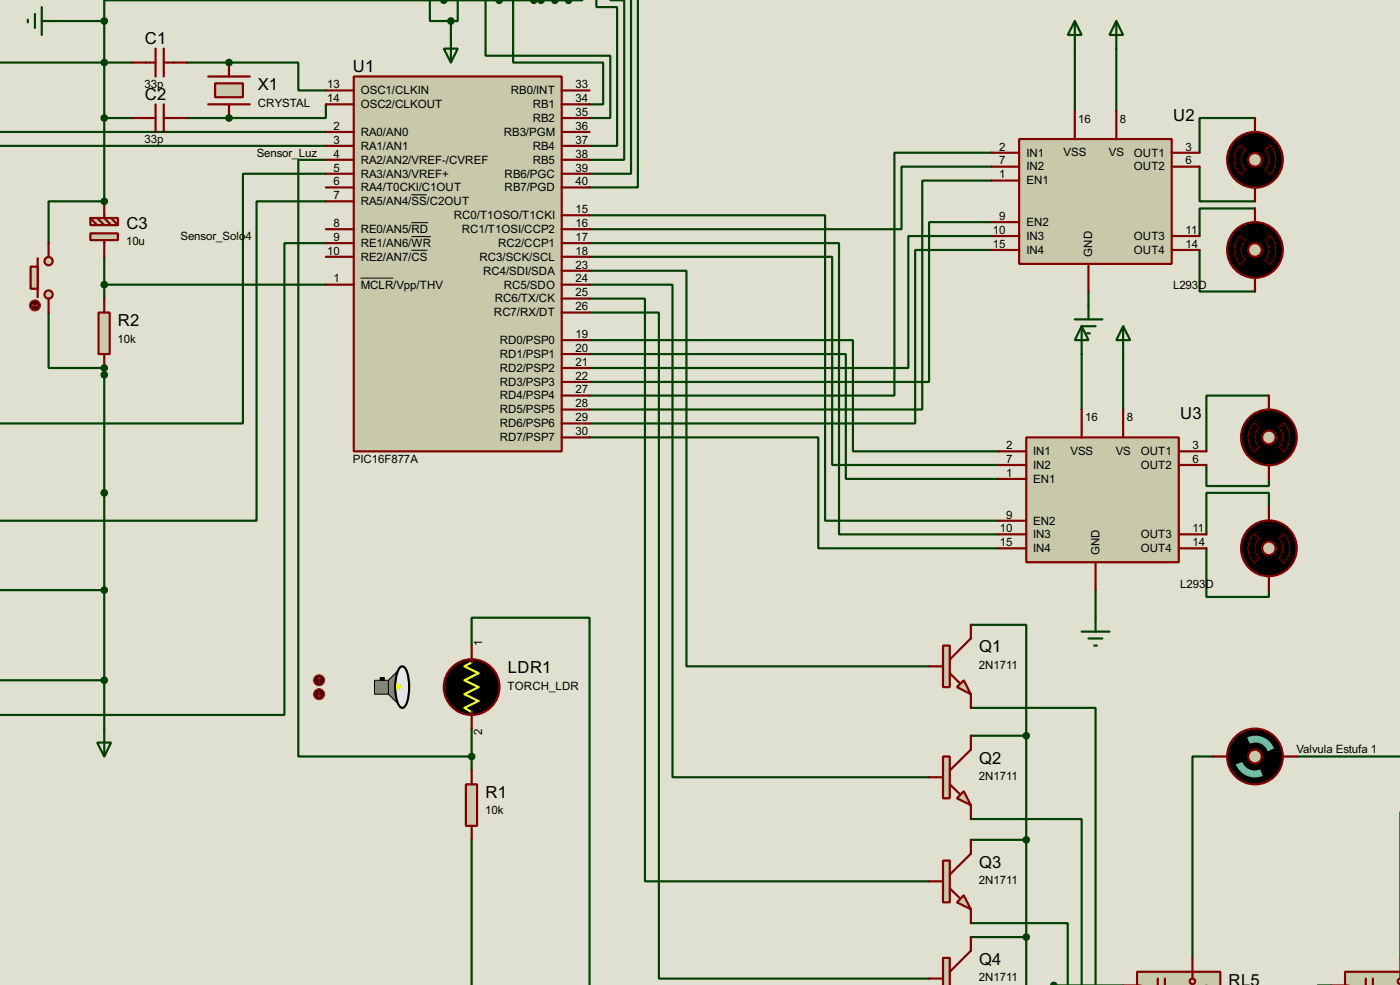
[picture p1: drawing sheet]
<svg xmlns="http://www.w3.org/2000/svg" width="256mm" height="180mm" viewBox="0 0 256 180" stroke-linecap="round" stroke-linejoin="round" font-family="sans-serif">
<path d="M0 0h256.5v180.3h-256.5z" fill="#e0e0d0"/>
<path d="M59.7 19.1v2.5h-17.7M59.7 52.1h-40.6v2.6" fill="none" stroke="#004000" stroke-width=".4"/>
<circle cx="42" cy="21.6" r=".2" fill="#004000"/>
<path d="M42 11.5h12.7v5.1h5M34.3 21.6h7.7" fill="none" stroke="#004000" stroke-width=".4"/>
<circle cx="42" cy="11.5" r=".2" fill="#004000"/>
<path d="M34.3 11.5h7.7M19.1 21.6h5.1M19.1 47v5.1" fill="none" stroke="#004000" stroke-width=".4"/>
<circle cx="19.1" cy="67.4" r=".2" fill="#004000"/>
<path d="M19.1 21.6v15.3M8.9 57.2v10.2h10.2" fill="none" stroke="#004000" stroke-width=".4"/>
<circle cx="19.1" cy="36.9" r=".2" fill="#004000"/>
<g fill="none" stroke="#004000" stroke-width=".4">
<path d="M78.8 -.1v4h5.1v-4M81.3 0v.1M89 -.1v10.3h22.8v11.4h-3.8M91.5 0v.1M94 -.1v11.6h16.5v7.6h-2.5M99.1 0v.1M101.7 0v.1M104.2 0v.1M106.7 0v.1h-25.4M109.3 -.1v1.4h3.8v25.4h-5.1M111.8 -.1v.2h2.6v29.2h-6.4M115.6 -.1v31.9h-7.6"/>
<path d="M116.9 0v34.3h-8.9M-.1 11.5h24.3M10.2 3.9h8.9M19.1 3.9v17.7M81.3 .1h-62.2v3.8M82.6 3.9v2.5M196.9 8.9v11.5M204.5 8.9v11.5M-.1 24.2h59.8M0 26.7h59.7M19.1 36.9h-10.2v7.6M59.7 29.3h-5v109.2h31.7"/>
<path d="M59.7 31.8h-15.2v45.7h-44.5M59.7 36.9h-12.7v58.4h-47M108 39.4h43.2v55.9h31.7M181.7 28h-17.8v44.4h-55.9M181.7 30.5h-16.5v11.5h-57.2M181.7 33.1h-12.7v41.9h-61M219.8 30.5v6.4h10.1M229.9 21.6h-10.1v6.4M229.9 38.2h-10.1v5M59.7 44.5h-7.6v86.4h-52.1M108 49.6h17.8v72.4h44.4M108 52.1h15.2v90.2h47"/>
<path d="M108 54.7h10.2v106.6h52M108 57.2h12.7v121.9h49.5M108 47h44.5v38.1h30.4M108 44.5h45.7v53.3h29.2M181.7 43.2h-15.3v24.2h-58.4M181.7 45.8h-14v31.7h-59.7M181.7 40.7h-11.5v29.2h-62.2M199.4 53.4v2.5M219.8 45.8v7.6h10.1M19.1 67.4v66M108 62.3h48.3v20.3h26.6M108 64.8h47v22.9h27.9"/>
<path d="M198.2 64.8v10.2M205.8 64.8v10.2M232.5 72.4h-11.5v10.2M108 80.1h41.9v20.3h33M221 85.1v3.9h11.5v-1.3M232.5 92.8v-2.6h-11.5v7.6M-.1 108h19.2M86.4 118.2v-5.1h21.6v67.2M177.9 114.4h10.1v20.3M200.7 108v5.1M221 100.4v8.9h11.5v-1.3M-.1 124.5h19.2"/>
<path d="M86.4 133.4v7.6M177.9 129.6h22.8v50.7M177.9 134.7h10.1M188 134.7v45.6M222.3 138.5h-3.8v36.8M237.5 138.5h19M86.4 153.7v26.6M177.9 149.9h20.3v30.4M177.9 153.7h10.1M177.9 169h17.7v11.3M177.9 171.5h10.1"/>
</g>
<path d="M64.8 14h38.1v68.6h-38.1z" fill="#c8c8aa" stroke="#800000" stroke-width=".4"/>
<g fill="none" stroke="#800000" stroke-width=".4">
<path d="M59.7 16.6h5.1M59.7 19.1h5.1M102.9 16.6h5.1M102.9 19.1h5.1M59.7 24.2h5.1M59.7 26.7h5.1M59.7 29.3h5.1M59.7 34.3h5.1M59.7 36.9h5.1M59.7 31.8h5.1M102.9 24.2h5.1M102.9 26.7h5.1"/>
<path d="M102.9 29.3h5.1M102.9 34.3h5.1M102.9 31.8h5.1M102.9 21.6h5.1M102.9 39.4h5.1M59.7 42h5.1M59.7 44.5h5.1M59.7 47h5.1M59.7 52.1h5.1M102.9 42h5.1M102.9 44.5h5.1M102.9 47h5.1"/>
<path d="M102.9 57.2h5.1M102.9 54.7h5.1M102.9 52.1h5.1M102.9 49.6h5.1M102.9 62.3h5.1M102.9 64.8h5.1M102.9 77.5h5.1M102.9 75h5.1M102.9 72.4h5.1M102.9 69.9h5.1M102.9 67.4h5.1M102.9 80.1h5.1"/>
</g>
<path d="M75.4 35.7h2.8M66.1 50.9h6M75.4 40.8h3.1M75.4 43.3h3.6M75.4 45.8h2.9" fill="none" stroke="#000" stroke-width=".18"/>
<g fill="#c8c8aa" stroke="#800000" stroke-width=".4">
<circle cx="8.9" cy="53.9" r=".75"/>
<circle cx="8.9" cy="47.8" r=".75"/>
</g>
<path d="M6.9 47.3v7.1" fill="none" stroke="#800000" stroke-width=".4"/>
<path d="M5.6 48.8h1.3v4.1h-1.3z" fill="#c8c8aa" stroke="#800000" stroke-width=".4"/>
<path d="M8.9 44.5v2.5M8.9 54.7v2.5" fill="none" stroke="#800000" stroke-width=".4"/>
<circle cx="6.4" cy="55.9" r="1" fill="#400000" stroke="#f00" stroke-width=".2"/>
<path d="M5.9 55.9h1M5.9 55.9l.3 .3M6.2 55.7l-.3 .2M6.7 55.7l.2 .2M6.9 55.9l-.2 .3" fill="none" stroke="#f00" stroke-width=".2"/>
<path d="M18.1 57.2h2v7.6h-2z" fill="#c8c8aa" stroke="#800000" stroke-width=".4"/>
<path d="M38.2 19.1h7.6M38.2 14h7.6M19.1 54.7v2.5M19.1 64.8v2.6" fill="none" stroke="#800000" stroke-width=".4"/>
<circle cx="19.1" cy="52.1" r=".5" fill="#004000" stroke="#004000" stroke-width=".4"/>
<path d="M17.8 135.9h2.6l-1.3 2.6zM19.1 133.4v5.1" fill="none" stroke="#004000" stroke-width=".4"/>
<path d="M39.4 15.3h5.1v2.5h-5.1z" fill="#c8c8aa" stroke="#800000" stroke-width=".4"/>
<path d="M24.2 11.5h4.3M28.5 8.9v5.1M28.5 19.1v5.1M30 8.9v5.1M30 19.1v5.1M30 11.5h4.3M42 11.5v2.5M42 19.1v2.5M24.2 21.6h4.3M30 21.6h4.3" fill="none" stroke="#800000" stroke-width=".4"/>
<g fill="#004000" stroke="#004000" stroke-width=".4">
<circle cx="41.9" cy="21.6" r=".5"/>
<circle cx="41.9" cy="11.5" r=".5"/>
<circle cx="19.1" cy="21.6" r=".5"/>
</g>
<path d="M5.1 3.6v.5M6.4 2.6v2.5M7.7 3.9h2.5M7.7 1.3v5.1" fill="none" stroke="#004000" stroke-width=".4"/>
<g fill="#c8c8aa" stroke="#800000" stroke-width=".4">
<path d="M16.6 42.7h5v1.3h-5z"/>
<path d="M16.6 39.9h5v1.3h-5z"/>
</g>
<path d="M16.6 39.9l1.2 1.3M17.8 39.9l1.3 1.3M19.1 36.9v3l1.3 1.3M20.4 39.9l1.2 1.3M19.1 44v3" fill="none" stroke="#800000" stroke-width=".4"/>
<g fill="#004000" stroke="#004000" stroke-width=".4">
<circle cx="19.1" cy="67.4" r=".5"/>
<circle cx="19.1" cy="36.9" r=".5"/>
</g>
<circle cx="86.4" cy="125.8" r="5.1" fill="#000" stroke="#800000" stroke-width=".4"/>
<g fill="#808080" stroke="#000" stroke-width=".18">
<path d="M68.6 124.5h2.6v2.6h-2.6z" fill-rule="evenodd"/>
<path d="M73.4 122a5.2 5.2 0 0 0-1 3.8 5.2 5.2 0 0 0 1 3.7l.3 .1-2.5-2.5v-2.6l2.5-2.5z" fill-rule="evenodd"/>
</g>
<path d="M73.4 122h.3a1.56 1.56 0 0 1 1 1.4 9 9 0 0 1-.4 5.8l-.6 .4a1.6 1.6 0 0 1-1-1.5 8.6 8.6 0 0 1 .4-5.8z" fill-rule="evenodd" fill="#e6e6e6" stroke="#000" stroke-width=".4"/>
<path d="M72.7 125.3l.6 .1 .2 .1a.68 .68 0 0 1-.8 .5z" fill-rule="evenodd" fill="#ff0" stroke="#ff0" stroke-width=".18"/>
<path d="M69.7 124h.7v.5h-.7z" fill="#000" stroke="#000" stroke-width=".18"/>
<path d="M86.4 121.2l-1.3 .8 2.6 1.2-2.6 1.3 2.6 1.3-2.6 1.3 2.6 1.2-2.6 1.3 1.3 .8" fill="none" stroke="#f1fc27" stroke-width=".4"/>
<path d="M86.4 118.2v3M86.4 130.4v3" fill="none" stroke="#800000" stroke-width=".4"/>
<circle cx="58.4" cy="124.5" r="1" fill="#400000" stroke="#f00" stroke-width=".2"/>
<path d="M58.5 124l-.3 .3M58.5 124l.2 .3M58.5 124v1" fill="none" stroke="#f00" stroke-width=".2"/>
<circle cx="58.4" cy="127.1" r="1" fill="#400000" stroke="#f00" stroke-width=".2"/>
<path d="M58.2 127.3l.3 .3M58.5 126.5v1.1M58.7 127.3l-.2 .3" fill="none" stroke="#f00" stroke-width=".2"/>
<path d="M85.4 143.6h2v7.6h-2z" fill="#c8c8aa" stroke="#800000" stroke-width=".4"/>
<path d="M86.4 141v2.6M86.4 151.2v2.5" fill="none" stroke="#800000" stroke-width=".4"/>
<g fill="#004000" stroke="#004000" stroke-width=".4">
<path d="M97.4 -.1h.8a.46 .46 0 0 1-.4 .7 .46 .46 0 0 1-.4-.7z" fill-rule="evenodd"/>
<path d="M91 -.1h.9a.46 .46 0 0 1-.4 .7 .46 .46 0 0 1-.5-.7z" fill-rule="evenodd"/>
<circle cx="86.4" cy="138.5" r=".5"/>
<circle cx="82.6" cy="3.9" r=".5"/>
</g>
<path d="M81.3 8.9h2.6l-1.3 2.6zM82.6 6.4v5.1" fill="none" stroke="#004000" stroke-width=".4"/>
<path d="M175.3 125.8l1.3-1.3 1.3 2.6z" fill="#c8c8aa" stroke="#800000" stroke-width=".4"/>
<path d="M172.8 118.2h1.2v7.6h-1.2z" fill="#c8c8aa" stroke="#800000" stroke-width=".4"/>
<path d="M177.9 114.4v2.5l-3.9 3.8M170.2 122h2.6M174 123.2l1.8 1.8M177.9 127.1v2.5" fill="none" stroke="#800000" stroke-width=".4"/>
<path d="M176.6 144.8l1.3 2.6-2.6-1.3z" fill="#c8c8aa" stroke="#800000" stroke-width=".4"/>
<path d="M172.8 138.5h1.2v7.6h-1.2z" fill="#c8c8aa" stroke="#800000" stroke-width=".4"/>
<path d="M177.9 134.7v2.5l-3.9 3.8M170.2 142.3h2.6M174 143.6l1.8 1.7M177.9 147.4v2.5" fill="none" stroke="#800000" stroke-width=".4"/>
<path d="M176.6 163.9l1.3 2.5-2.6-1.2z" fill="#c8c8aa" stroke="#800000" stroke-width=".4"/>
<path d="M172.8 157.5h1.2v7.7h-1.2z" fill="#c8c8aa" stroke="#800000" stroke-width=".4"/>
<path d="M177.9 153.7v2.6l-3.9 3.8M170.2 161.3h2.6M174 162.6l1.8 1.8M177.9 166.4v2.6" fill="none" stroke="#800000" stroke-width=".4"/>
<path d="M172.8 175.3h1.2v5h-1.2z" fill="#c8c8aa" stroke="#800000" stroke-width=".4"/>
<path d="M170.2 179.1h2.6M177.9 171.5v2.5l-3.9 3.9" fill="none" stroke="#800000" stroke-width=".4"/>
<circle cx="188" cy="171.5" r=".5" fill="#004000" stroke="#004000" stroke-width=".4"/>
<circle cx="229.9" cy="138.5" r="5.1" fill="#000" stroke="#800000" stroke-width=".4"/>
<circle cx="229.9" cy="138.5" r="1.25" fill="#c8c8aa" stroke="#800000" stroke-width=".4"/>
<g fill="#000" stroke="#000" stroke-width=".4">
<path d="M227.2 135.8l1.3-.8 .5 1.1a2.52 2.52 0 0 0-1.4 3.4l-1.2 .4a3.7 3.7 0 0 1 .8-4.1z" fill-rule="evenodd"/>
<path d="M232.3 137.5l1.1-.5a3.7 3.7 0 0 1-2 5l-.5-1.2a2.48 2.48 0 0 0 1.4-3.3z" fill-rule="evenodd"/>
</g>
<g fill="#00c0c0">
<path d="M228.5 135a3.7 3.7 0 0 1 4.9 2l-1.1 .5a2.48 2.48 0 0 0-3.3-1.4z" fill-rule="evenodd"/>
<path d="M226.4 139.9l1.2-.4a2.5 2.5 0 0 0 3.3 1.3l.5 1.2a3.8 3.8 0 0 1-5-2.1z" fill-rule="evenodd"/>
</g>
<path d="M222.3 138.5h2.5M235 138.5h2.5" fill="none" stroke="#800000" stroke-width=".4"/>
<path d="M186.7 25.5h28v22.8h-28z" fill="#c8c8aa" stroke="#800000" stroke-width=".4"/>
<g fill="none" stroke="#800000" stroke-width=".4">
<path d="M181.7 28h5M181.7 30.5h5M181.7 33.1h5M196.9 20.4v5.1M204.5 20.4v5.1M214.7 28h5.1M214.7 30.5h5.1M181.7 43.2h5M181.7 45.8h5M181.7 40.7h5M199.4 48.3v5.1M214.7 43.2h5.1"/>
<path d="M214.7 45.8h5.1"/>
</g>
<path d="M196.9 3.9l1.3 2.5h-2.6zM196.9 3.9v5M204.5 3.9l1.3 2.5h-2.5zM204.5 3.9v5M196.9 58.5h5.1M198.2 59.7h2.5M199.4 55.9v2.6M199.2 61h.5" fill="none" stroke="#004000" stroke-width=".4"/>
<circle cx="229.9" cy="29.3" r="5.1" fill="#000" stroke="#800000" stroke-width=".4"/>
<path d="M227.2 26.6l.9 .9a2.54 2.54 0 0 0 0 3.6l-.9 .9a3.8 3.8 0 0 1 0-5.4zM231.7 27.5l.9-.9a3.8 3.8 0 0 1 0 5.4l-.9-.9a2.54 2.54 0 0 0 0-3.6z" fill="none" stroke="#800000" stroke-width=".18"/>
<circle cx="229.9" cy="29.3" r="1.25" fill="#c8c8aa" stroke="#800000" stroke-width=".4"/>
<path d="M229.9 21.6v2.6M229.9 34.3v2.6" fill="none" stroke="#800000" stroke-width=".4"/>
<circle cx="229.9" cy="45.8" r="5.1" fill="#000" stroke="#800000" stroke-width=".4"/>
<path d="M227.2 43.1l.9 .9a2.54 2.54 0 0 0 0 3.6l-.9 .9a3.8 3.8 0 0 1 0-5.4zM231.7 44l.9-.9a3.8 3.8 0 0 1 0 5.4l-.9-.9a2.54 2.54 0 0 0 0-3.6z" fill="none" stroke="#800000" stroke-width=".18"/>
<circle cx="229.9" cy="45.8" r="1.25" fill="#c8c8aa" stroke="#800000" stroke-width=".4"/>
<path d="M229.9 38.2v2.5M229.9 50.9v2.5" fill="none" stroke="#800000" stroke-width=".4"/>
<path d="M188 80.1h28v22.8h-28z" fill="#c8c8aa" stroke="#800000" stroke-width=".4"/>
<g fill="none" stroke="#800000" stroke-width=".4">
<path d="M198.2 75v5.1M205.8 75v5.1M182.9 82.6h5.1M182.9 85.1h5.1M182.9 97.8h5.1M182.9 87.7h5.1M182.9 95.3h5.1M216 82.6h5M216 85.1h5M216 97.8h5M182.9 100.4h5.1M200.7 102.9v5.1"/>
<path d="M216 100.4h5"/>
</g>
<path d="M198.2 59.7l1.2 2.6h-2.5zM198.2 59.7v5.1M205.8 59.7l1.3 2.6h-2.6zM205.8 59.7v5.1M198.2 115.6h5.1M199.4 116.9h2.6M200.5 118.2h.5M200.7 113.1v2.5" fill="none" stroke="#004000" stroke-width=".4"/>
<circle cx="232.4" cy="80.1" r="5.1" fill="#000" stroke="#800000" stroke-width=".4"/>
<path d="M229.8 77.4l.9 .9a2.54 2.54 0 0 0 0 3.6l-.9 .9a3.8 3.8 0 0 1 0-5.4zM234.3 78.3l.9-.9a3.8 3.8 0 0 1 0 5.4l-.9-.9a2.54 2.54 0 0 0 0-3.6z" fill="none" stroke="#800000" stroke-width=".18"/>
<circle cx="232.4" cy="80.1" r="1.25" fill="#c8c8aa" stroke="#800000" stroke-width=".4"/>
<path d="M232.5 72.4v2.6M232.5 85.1v2.6" fill="none" stroke="#800000" stroke-width=".4"/>
<circle cx="232.4" cy="100.4" r="5.1" fill="#000" stroke="#800000" stroke-width=".4"/>
<path d="M229.8 97.7l.9 .9a2.54 2.54 0 0 0 0 3.6l-.9 .9a3.8 3.8 0 0 1 0-5.4zM234.3 98.6l.9-.9a3.8 3.8 0 0 1 0 5.4l-.9-.9a2.54 2.54 0 0 0 0-3.6z" fill="none" stroke="#800000" stroke-width=".18"/>
<circle cx="232.4" cy="100.4" r="1.25" fill="#c8c8aa" stroke="#800000" stroke-width=".4"/>
<path d="M232.5 92.8v2.5M232.5 105.5v2.5" fill="none" stroke="#800000" stroke-width=".4"/>
<path d="M208.3 177.9h15.3v2.4h-15.3z" fill="#c8c8aa" stroke="#800000" stroke-width=".4"/>
<circle cx="218.4" cy="179.6" r=".5" fill="#c8c8aa" stroke="#800000" stroke-width=".4"/>
<path d="M212.1 179.1v1.2M213.4 179.1v1.2M218.5 175.3v3.8" fill="none" stroke="#800000" stroke-width=".4"/>
<path d="M192.8 179.9a.5 .5 0 0 1 .8 .4h-1z" fill-rule="evenodd" fill="#004000" stroke="#004000" stroke-width=".4"/>
<path d="M246.4 177.9h10.1v2.4h-10.1z" fill="#c8c8aa" stroke="#800000" stroke-width=".4"/>
<path d="M256.3 179.2l.2-.1v1a.5 .5 0 0 1-.4-.4 .5 .5 0 0 1 .2-.5z" fill-rule="evenodd" fill="#c8c8aa" stroke="#800000" stroke-width=".4"/>
<path d="M250.2 179.1v1.2M251.5 179.1v1.2" fill="none" stroke="#800000" stroke-width=".4"/>
<g fill="#004000" stroke="#004000" stroke-width=".4">
<path d="M98.7 -.1h.8a.46 .46 0 0 1-.4 .7 .46 .46 0 0 1-.4-.7z" fill-rule="evenodd"/>
<path d="M103.7 -.1h.9a.46 .46 0 0 1-.4 .7 .46 .46 0 0 1-.5-.7z" fill-rule="evenodd"/>
<path d="M101.2 -.1h.9a.46 .46 0 0 1-.4 .7 .46 .46 0 0 1-.5-.7z" fill-rule="evenodd"/>
<path d="M80.9 -.1h.8a.46 .46 0 0 1-.4 .7 .46 .46 0 0 1-.4-.7z" fill-rule="evenodd"/>
<circle cx="188" cy="153.7" r=".5"/>
<circle cx="188" cy="134.7" r=".5"/>
<circle cx="19.1" cy="11.5" r=".5"/>
<circle cx="19.1" cy="124.5" r=".5"/>
<circle cx="19.1" cy="108" r=".5"/>
<circle cx="19.1" cy="68.6" r=".5"/>
<circle cx="19.1" cy="90.2" r=".5"/>
<circle cx="19.1" cy="3.9" r=".5"/>
</g>
<g font-size="3.4">
<text x="26.6" y="8.1">C1</text>
<text x="47.3" y="16.6">X1</text>
<text x="64.7" y="13.2">U1</text>
<text x="26.6" y="18.3">C2</text>
<text x="214.9" y="22.1">U2</text>
<text x="23.2" y="42">C3</text>
<text x="21.6" y="59.8">R2</text>
<text x="216.2" y="76.7">U3</text>
<text x="179.4" y="119.4">Q1</text>
<text x="93" y="123.3">LDR1</text>
<text x="179.4" y="139.8">Q2</text>
<text x="89" y="146.1">R1</text>
<text x="179.4" y="158.8">Q3</text>
<text x="179.4" y="176.6">Q4</text>
<text x="225.1" y="180.4">RL5</text>
</g>
<g font-size="2.4">
<text x="26.5" y="16.1">33p</text>
<text x="60" y="16.2">13</text>
<text x="66.1" y="17.3">OSC1/CLKIN</text>
<text x="93.6" y="17.3">RB0/INT</text>
<text x="105.5" y="16.2">33</text>
<text x="47.2" y="19.5">CRYSTAL</text>
<text x="60" y="18.7">14</text>
<text x="61.1" y="23.8">2</text>
<text x="66.1" y="19.8">OSC2/CLKOUT</text>
<text x="97.6" y="22.3">RB2</text>
<text x="97.6" y="19.8">RB1</text>
<text x="105.5" y="23.8">36</text>
<text x="105.5" y="21.2">35</text>
<text x="105.5" y="18.7">34</text>
<text x="197.5" y="22.5">16</text>
<text x="205.2" y="22.5">8</text>
<text x="26.5" y="26.3">33p</text>
<text x="47" y="28.6">Sensor_Luz</text>
<text x="61.1" y="26.3">3</text>
<text x="61.1" y="28.9">4</text>
<text x="66.1" y="24.9">RA0/AN0</text>
<text x="66.1" y="27.4">RA1/AN1</text>
<text x="66.1" y="30">RA2/AN2/VREF-/CVREF</text>
<text x="92.3" y="24.9">RB3/PGM</text>
<text x="97.6" y="30">RB5</text>
<text x="97.6" y="27.4">RB4</text>
<text x="105.5" y="28.9">38</text>
<text x="105.5" y="26.3">37</text>
<text x="183.1" y="27.5">2</text>
<text x="188" y="28.6">IN1</text>
<text x="194.8" y="28.6">VSS</text>
<text x="203.1" y="28.6">VS</text>
<text x="207.7" y="28.6">OUT1</text>
<text x="217.2" y="27.5">3</text>
<text x="61.1" y="33.9">6</text>
<text x="61.1" y="31.4">5</text>
<text x="66.1" y="35">RA4/T0CKI/C1OUT</text>
<text x="66.1" y="32.5">RA3/AN3/VREF+</text>
<text x="92.4" y="35">RB7/PGD</text>
<text x="92.4" y="32.5">RB6/PGC</text>
<text x="105.5" y="33.9">40</text>
<text x="105.5" y="31.4">39</text>
<text x="183.1" y="30.1">7</text>
<text x="183.1" y="32.6">1</text>
<text x="188" y="31.2">IN2</text>
<text x="188" y="33.8">EN1</text>
<text x="207.7" y="31.2">OUT2</text>
<text x="217.2" y="30.1">6</text>
<text x="61.1" y="36.5">7</text>
<text x="61.1" y="41.6">8</text>
<text x="66.1" y="37.6">RA5/AN4/SS/C2OUT</text>
<text x="83.1" y="40.1">RC0/T1OSO/T1CKI</text>
<text x="105.5" y="41.6">16</text>
<text x="105.5" y="39">15</text>
<text x="183.1" y="40.2">9</text>
<text x="188" y="41.3">EN2</text>
<text x="23.1" y="44.9">10u</text>
<text x="33.1" y="43.9">Sensor_Solo</text>
<text x="45" y="43.9">4</text>
<text x="60" y="46.6">10</text>
<text x="61.1" y="44.1">9</text>
<text x="66.1" y="42.7">RE0/AN5/RD</text>
<text x="66.1" y="45.2">RE1/AN6/WR</text>
<text x="66.1" y="47.7">RE2/AN7/CS</text>
<text x="84.6" y="42.7">RC1/T1OSI/CCP2</text>
<text x="87.8" y="47.7">RC3/SCK/SCL</text>
<text x="91.2" y="45.2">RC2/CCP1</text>
<text x="105.5" y="44.1">17</text>
<text x="105.5" y="46.6">18</text>
<text x="181.9" y="42.8">10</text>
<text x="181.9" y="45.4">15</text>
<text x="188" y="43.9">IN3</text>
<text x="188" y="46.5">IN4</text>
<text x="200.1" y="47" transform="rotate(-90 200.1 47)">GND</text>
<text x="207.7" y="43.9">OUT3</text>
<text x="207.7" y="46.5">OUT4</text>
<text x="217.2" y="42.8">11</text>
<text x="217.2" y="45.4">14</text>
<text x="61.1" y="51.7">1</text>
<text x="66.1" y="52.8">MCLR/Vpp/THV</text>
<text x="88.5" y="50.3">RC4/SDI/SDA</text>
<text x="92.3" y="52.8">RC5/SDO</text>
<text x="105.5" y="51.7">24</text>
<text x="105.5" y="49.2">23</text>
<text x="214.9" y="52.9">L293D</text>
<text x="90.5" y="57.9">RC7/RX/DT</text>
<text x="90.6" y="55.4">RC6/TX/CK</text>
<text x="105.5" y="56.8">26</text>
<text x="105.5" y="54.3">25</text>
<text x="21.6" y="62.7">10k</text>
<text x="91.5" y="63">RD0/PSP0</text>
<text x="91.5" y="65.5">RD1/PSP1</text>
<text x="105.5" y="61.9">19</text>
<text x="105.5" y="64.4">20</text>
<text x="91.5" y="70.6">RD3/PSP3</text>
<text x="91.5" y="68.1">RD2/PSP2</text>
<text x="105.5" y="72">27</text>
<text x="105.5" y="69.5">22</text>
<text x="105.5" y="67">21</text>
<text x="91.5" y="75.7">RD5/PSP5</text>
<text x="91.5" y="73.1">RD4/PSP4</text>
<text x="105.5" y="77.1">29</text>
<text x="105.5" y="74.6">28</text>
<text x="198.8" y="77.1">16</text>
<text x="206.4" y="77.1">8</text>
<text x="91.5" y="80.8">RD7/PSP7</text>
<text x="91.5" y="78.2">RD6/PSP6</text>
<text x="105.5" y="79.7">30</text>
<text x="184.3" y="82.2">2</text>
<text x="189.3" y="83.3">IN1</text>
<text x="196.1" y="83.2">VSS</text>
<text x="204.4" y="83.2">VS</text>
<text x="209" y="83.3">OUT1</text>
<text x="218.5" y="82.2">3</text>
<text x="64.6" y="84.7">PIC16F877A</text>
<text x="184.3" y="84.7">7</text>
<text x="184.3" y="87.3">1</text>
<text x="189.3" y="85.8">IN2</text>
<text x="189.3" y="88.4">EN1</text>
<text x="209" y="85.8">OUT2</text>
<text x="218.5" y="84.7">6</text>
<text x="184.3" y="94.9">9</text>
<text x="183.2" y="97.4">10</text>
<text x="183.2" y="100">15</text>
<text x="189.3" y="98.5">IN3</text>
<text x="189.3" y="101.1">IN4</text>
<text x="189.3" y="96">EN2</text>
<text x="201.4" y="101.6" transform="rotate(-90 201.4 101.6)">GND</text>
<text x="209" y="98.5">OUT3</text>
<text x="209" y="101.1">OUT4</text>
<text x="218.5" y="97.4">11</text>
<text x="218.5" y="100">14</text>
<text x="216.2" y="107.6">L293D</text>
<text x="88.3" y="118.2" transform="rotate(-90 88.3 118.2)">1</text>
<text x="179.3" y="122.4">2N1711</text>
<text x="93" y="126.2">TORCH_LDR</text>
<text x="88.3" y="134.6" transform="rotate(-90 88.3 134.6)">2</text>
<text x="237.5" y="137.9">Valvula Estufa 1</text>
<text x="179.3" y="142.7">2N1711</text>
<text x="88.9" y="149.1">10k</text>
<text x="179.3" y="161.8">2N1711</text>
<text x="179.3" y="179.6">2N1711</text>
</g>
</svg>
